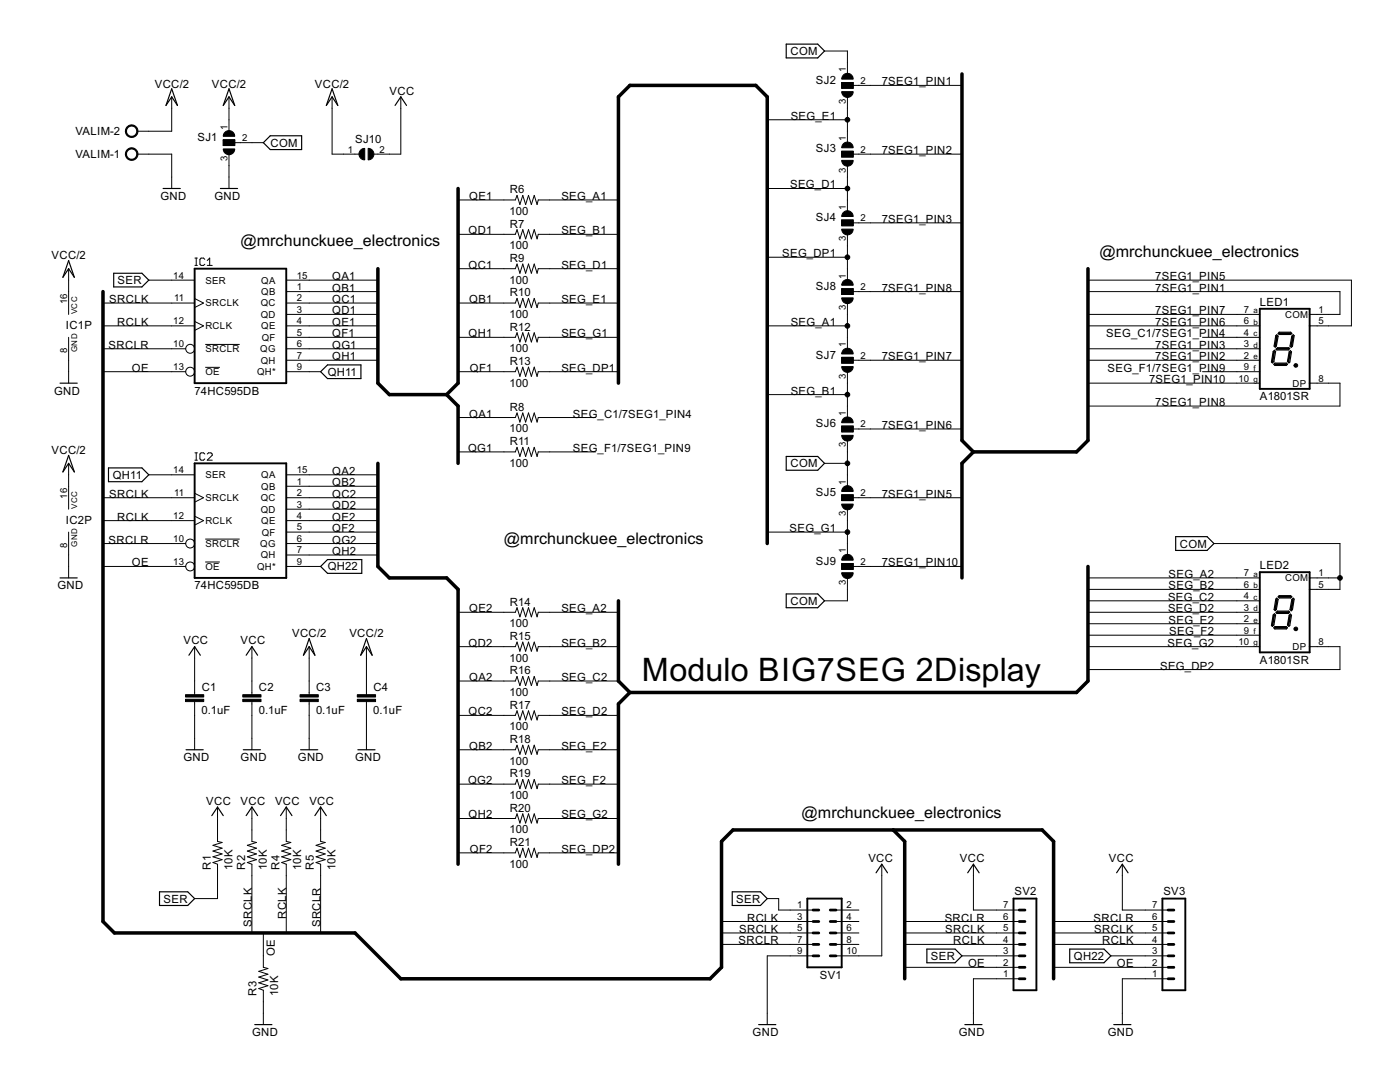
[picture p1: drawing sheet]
<svg xmlns="http://www.w3.org/2000/svg" width="279mm" height="216mm" viewBox="0 0 279 216" stroke-linecap="round" stroke-linejoin="round" font-family="sans-serif">
<g fill="none" stroke="#000" stroke-width=".2">
<path d="M34.3 19.3v6.9h-6.9M45.7 19.3v6.9M66.3 19.3v11.5h5.3M80 19.3v11.5h-5.4M164.5 10.2h4.6v4.6M168 16.5h2.3v1.1h-2.3zM169.1 19.3v9.2M170.3 17h21.7M27.4 30.8h6.9v6.8M44.6 27.9h2.2v1.1h-2.2zM45.7 30.8v6.8M46.8 28.5h5.8"/>
<path d="M91.4 39.9h11.4l.4-.9 .6 1.8 .5-1.8 .6 1.8 .6-1.8 .5 1.8 .6-1.8 .6 1.8 .2-.9h16M153.1 37.6h16M153.1 23.9h16M168 30.2h2.3v1.1h-2.3zM169.1 33v9.2M170.3 30.8h21.7M13.7 53.6v9.1M29.7 55.9h9.1M38.8 59.6l1.8 .9-1.8 .9M38.9 53h.5M38.9 51.5h.5M39.2 51.5v1.5"/>
<path d="M40.9 51.8l-.3-.3h-.5l-.2 .3v.9l.2 .3h.5l.3-.3M41.4 53h1M41.4 52l.4-.5v1.5M57.1 58.2h18.3M57.1 55.9h18.3M91.4 46.8h11.4l.4-1 .6 1.9 .5-1.9 .6 1.9 .6-1.9 .5 1.9 .6-1.9 .6 1.9 .2-.9h16M91.4 53.6h11.4l.4-.9 .6 1.8 .5-1.8 .6 1.8 .6-1.8 .5 1.8 .6-1.8 .6 1.8 .2-.9h16M153.1 51.3h16M168 43.9h2.3v1.1h-2.3zM168 57.6h2.3v1.2h-2.3zM169.1 46.8v9.1M170.3 58.2h21.7"/>
<path d="M170.3 44.5h21.7M217.1 58.2h50.3v4.5h-6M217.1 55.9h52.6v9.1h-8.3M13.7 67.3v9.2M20.6 65h18.2M20.6 74.2h16.5M20.6 69.6h16.5M20.6 60.5h18.2M38.8 64.1l1.8 .9-1.8 .9M41 68.7h6.8M41 73.3h2.9M57.1 62.7h18.3"/>
<path d="M57.1 65h18.3M57.1 74.2h6.9M57.1 69.6h18.3M57.1 67.3h18.3M57.1 71.9h18.3M57.1 60.5h18.3M91.4 74.2h11.4l.4-.9 .6 1.8 .5-1.8 .6 1.8 .6-1.8 .5 1.8 .6-1.8 .6 1.8 .2-.9h16M91.4 67.3h11.4l.4-.9 .6 1.8 .5-1.8 .6 1.8 .6-1.8 .5 1.8 .6-1.8 .6 1.8 .2-.9h16M91.4 60.5h11.4l.4-1 .6 1.9 .5-1.9 .6 1.9 .6-1.9 .5 1.9 .6-1.9 .6 1.9 .2-.9h16M153.1 65h16M153.1 78.7h16M168 71.3h2.3v1.2h-2.3z"/>
<path d="M169.1 60.5v9.1M169.1 74.2v9.1M170.3 71.9h21.7M217.1 62.7h34.3M217.1 65h34.3M217.1 76.5h34.3M217.1 69.6h34.3M217.1 71.9h34.3M240 74.2h11.4M240 67.3h11.4M261.4 76.5h6v4.5h-50.3M13.7 92.5v9.1"/>
<path d="M20.6 99.3h18.2M29.7 94.7h9.1M38.8 98.4l1.8 .9-1.8 .9M38.9 91.8h.5M38.9 90.4h.5M39.2 90.4v1.4M40.9 90.6l-.3-.2h-.5l-.2 .2v1l.2 .2h.5l.3-.2M41.4 90.6l.2-.2h.5l.3 .2v.2l-1 1h1M57.1 97h18.3M57.1 99.3h18.3M57.1 94.7h18.3M91.4 83.3h11.4l.4-.9 .6 1.8 .5-1.8 .6 1.8 .6-1.8 .5 1.8 .6-1.8 .6 1.8 .2-.9h11.5"/>
<path d="M91.4 90.2h11.4l.4-.9 .6 1.8 .5-1.8 .6 1.8 .6-1.8 .5 1.8 .6-1.8 .6 1.8 .2-.9h11.5M164.5 92.5h4.6M168 85h2.3v1.2h-2.3zM168 98.7h2.3v1.2h-2.3zM169.1 87.9v9.1M170.3 99.3h21.7M170.3 85.6h21.7M13.7 106.2v9.1M20.6 103.9h18.2M20.6 108.5h16.5M20.6 113h16.5M38.8 103l1.8 .9-1.8 .9"/>
<path d="M41 107.6h6.8M41 112.1h2.9M57.1 101.6h18.3M57.1 103.9h18.3M57.1 106.2h18.3M57.1 108.5h18.3M57.1 110.7h18.3M57.1 113h6.9M153.1 106.2h16M168 112.5h2.3v1.1h-2.3zM169.1 115.3v4.6h-4.6M169.1 101.6v9.1"/>
<path d="M170.3 113h21.7M217.1 115.3h34.3M217.1 117.6h34.3M217.1 119.9h34.3M242.3 108.5h25.1v9.1h-6M261.4 115.3h6M38.8 129v9.6M38.8 140v9.6M50.3 129v9.6M50.3 140v9.6M61.7 129v9.6M61.7 140v9.6"/>
<path d="M73.1 129v9.6M73.1 140v9.6M91.4 129h11.4l.4-.9 .6 1.8 .5-1.8 .6 1.8 .6-1.8 .5 1.8 .6-1.8 .6 1.8 .2-.9h16M91.4 122.2h11.4l.4-.9 .6 1.8 .5-1.8 .6 1.8 .6-1.8 .5 1.8 .6-1.8 .6 1.8 .2-.9h16M91.4 135.9h11.4l.4-.9 .6 1.8 .5-1.8 .6 1.8 .6-1.8 .5 1.8 .6-1.8 .6 1.8 .2-.9h16M217.1 129h34.3M217.1 126.7h34.3M217.1 122.2h34.3M217.1 124.5h34.3M261.4 129h6v4.6h-50.3M91.4 142.7h11.4l.4-.9 .6 1.9 .5-1.9 .6 1.9 .6-1.9 .5 1.9 .6-1.9 .6 1.9 .2-1h16M91.4 149.6h11.4l.4-.9 .6 1.8 .5-1.8 .6 1.8 .6-1.8 .5 1.8 .6-1.8 .6 1.8 .2-.9h16"/>
<path d="M91.4 156.5h11.4l.4-1 .6 1.9 .5-1.9 .6 1.9 .6-1.9 .5 1.9 .6-1.9 .6 1.9 .2-.9h16M43.4 161v6.9l.9 .2-1.8 .6 1.8 .5-1.8 .6 1.8 .6-1.8 .6 1.8 .5-1.8 .6 .9 .3v6.9h-4.6M50.3 161v6.9l.9 .2-1.8 .6 1.8 .5-1.8 .6 1.8 .6-1.8 .6 1.8 .5-1.8 .6 .9 .3v13.8M57.1 161v6.9l.9 .2-1.8 .6 1.8 .5-1.8 .6 1.8 .6-1.8 .6 1.8 .5-1.8 .6 .9 .3v13.8M64 161v6.9l.9 .2-1.8 .6 1.8 .5-1.8 .6 1.8 .6-1.8 .6 1.8 .5-1.8 .6 .9 .3v13.8M91.4 163.3h11.4l.4-.9 .6 1.8 .5-1.8 .6 1.8 .6-1.8 .5 1.8 .6-1.8 .6 1.8 .2-.9h16M91.4 170.2h11.4l.4-1 .6 1.9 .5-1.9 .6 1.9 .6-1.9 .5 1.9 .6-1.9 .6 1.9 .2-.9h16M153.1 179.3h2.3v2.3h6.9M176 172.4v18.3h-9.2M194.3 172.4v9.2h9.1M224 172.4v9.2h9.1M52.6 186.2v6.8l.9 .3-1.9 .5 1.9 .6-1.9 .6 1.9 .5-1.9 .6 1.9 .6-1.9 .6 1 .3v6.8"/>
<path d="M144 183.9h18.3M144 186.2h18.3M144 188.4h18.3M162.3 190.7h-9.2v13.7M166.8 181.6h4.6M166.8 183.9h4.6M166.8 186.2h4.6M166.8 188.4h4.6M180.6 183.9h22.8M180.6 186.2h22.8M180.6 188.4h22.8M180.6 193h22.8"/>
<path d="M192 190.7h11.4M203.4 195.3h-9.1v9.1M210.3 183.9h22.8M210.3 186.2h22.8M210.3 188.4h22.8M210.3 193h22.8M221.7 190.7h11.4M233.1 195.3h-9.1v9.1"/>
<circle cx="38" cy="69.6" r=".89"/>
<circle cx="38" cy="74.2" r=".89"/>
<circle cx="38" cy="113" r=".89"/>
<circle cx="38" cy="108.5" r=".89"/>
</g>
<g fill="none" stroke="#000" stroke-width=".23">
<path d="M34.3 17.7l1.1 3.3-1.1-1.7-1.2 1.7zM45.7 17.7l1.1 3.3-1.1-1.7-1.1 1.7zM66.3 17.7l1.1 3.3-1.1-1.7-1.2 1.7zM156.9 8.8h6.3l1.3 1.4-1.3 1.4h-6.3zM32.6 37.6h3.4M44 37.6h3.4M52.6 28.5l1.3-1.4h6.3v2.7h-6.3zM78.8 21l1.2-1.7 1.1 1.7M13.7 52l1.1 3.3-1.1-1.7-1.1 1.7zM22.7 54.5h5.6l1.4 1.4-1.4 1.4h-5.6zM12 76.5h3.4M64 74.2l1.4-1.4h6.6v2.7h-6.6z"/>
<path d="M254.3 69.9l.3 .2-.4 2-.3 .3-.2-.2 .4-2.1zM254.4 72.5h2.3l.2 .2-.2 .2h-2.3l-.2-.2zM254.6 67l.2-.2 .3 .3-.4 2-.2 .2-.2-.2zM254.7 69.7l.3-.3h2.2l.2 .2-.3 .2h-2.3zM255.3 66.3h2.3l.2 .2-.2 .2h-2.3l-.2-.2zM257.3 70.2l.2-.2 .2 .2-.3 2-.2 .2-.3-.3zM257.8 67.1l.3-.3 .2 .2-.4 2.1-.2 .2-.2-.2zM13.7 90.9l1.1 3.3-1.1-1.7-1.1 1.7zM21.7 93.4h6.6l1.4 1.3-1.4 1.4h-6.6zM156.9 91.1h6.3l1.3 1.4-1.3 1.3h-6.3zM12 115.3h3.4M65.4 111.7h6.8v2.7h-6.8l-1.4-1.4z"/>
<path d="M156.9 118.5h6.3l1.3 1.4-1.3 1.4h-6.3zM234.6 107.1h6.3l1.4 1.4-1.4 1.3h-6.3zM254.8 119.4l.3 .2-.4 2-.2 .3-.2-.3 .3-2.1zM255.3 118.9h2.3l.2 .2-.2 .2h-2.3l-.2-.2zM257.8 119.6l.3-.2 .2 .1-.4 2.1-.2 .3-.2-.3zM37.7 130.7l1.1-1.7 1.2 1.7M49.1 130.7l1.2-1.7 1.1 1.7M61.7 127.4l1.1 3.3-1.1-1.7-1.1 1.7zM73.1 127.4l1.2 3.3-1.2-1.7-1.1 1.7zM254.1 122.7l.2-.2 .3 .2-.4 2-.3 .3-.2-.2zM254.4 125h2.3l.2 .3-.2 .2h-2.3l-.2-.2zM254.7 122.2l.3-.3h2.2l.2 .2-.3 .3h-2.3z"/>
<path d="M257.3 122.8l.2-.3 .2 .3-.3 2-.2 .2-.3-.3zM37.1 149.6h3.5M48.6 149.6h3.4M60 149.6h3.4M71.4 149.6h3.4M31.8 177.9h5.7l1.3 1.4-1.3 1.4h-5.7zM42.3 162.8l1.1-1.8 1.2 1.8M49.1 162.8l1.2-1.8 1.1 1.8M56 162.8l1.1-1.8 1.2 1.8M62.8 162.8l1.2-1.8 1.1 1.8M146.1 177.9h5.7l1.3 1.4-1.3 1.4h-5.7zM174.8 174.2l1.2-1.8 1.1 1.8"/>
<path d="M193.1 174.2l1.2-1.8 1.1 1.8M222.8 174.2l1.2-1.8 1.1 1.8M185 189.4h5.6l1.4 1.3-1.4 1.4h-5.6zM213.5 189.4h6.8l1.4 1.3-1.4 1.4h-6.8zM50.8 204.4h3.5M151.4 204.4h3.4M192.6 204.4h3.4M222.3 204.4h3.4"/>
</g>
<path d="M258.5 72.9h.2M258.5 125.5h.2" fill="none" stroke="#000" stroke-width=".28"/>
<g fill="none" stroke="#000" stroke-width=".38">
<path d="M38.8 53.6h18.3v22.9h-18.3zM251.4 61.6h10v16h-10zM254.3 70.2l-.4 2M254.5 72.7h2.2M254.8 67.1l-.3 1.9M254.8 69.6h2.3M255.3 66.5h2.3M257.5 70.3l-.4 1.8M258 67.1l-.3 1.9M38.8 92.5h18.3v22.8h-18.3zM251.4 114.2h10v16h-10zM254.8 119.7l-.3 1.9"/>
<path d="M255.3 119.1h2.3M258 119.7l-.3 1.9M254.3 122.7l-.4 2.1M254.5 125.3h2.2M254.8 122.2h2.3M257.5 122.9l-.4 1.8M161.1 179.3h6.9v13.7h-6.9zM202.3 179.3h4.5v18.3h-4.5zM232 179.3h4.6v18.3h-4.6z"/>
</g>
<g fill="#000" stroke="#000" stroke-width=".2">
<path d="M168 18.3h2.3a1.14 1.14 0 0 1-1.2 1.2 1.14 1.14 0 0 1-1.1-1.2z" fill-rule="evenodd"/>
<path d="M168.4 14.9a1.13 1.13 0 0 1 1.2-.2 1.13 1.13 0 0 1 .7 1.1h-2.3z" fill-rule="evenodd"/>
<path d="M25.4 29.9a1.26 1.26 0 0 1 2 .2 1.26 1.26 0 0 1-.8 1.9 1.26 1.26 0 0 1-1.6-1.2h.3a1.03 1.03 0 0 1 1.5-.9 1.03 1.03 0 0 1 .1 1.7 1.03 1.03 0 0 1-1.6-.6v-.2h-.3z" fill-rule="evenodd"/>
<path d="M25.4 25.3a1.26 1.26 0 0 1 2 .2 1.26 1.26 0 0 1-.8 1.9 1.26 1.26 0 0 1-1.6-1.2h.3a1.03 1.03 0 0 1 1.5-.9 1.03 1.03 0 0 1 .1 1.7 1.03 1.03 0 0 1-1.6-.6v-.2h-.3z" fill-rule="evenodd"/>
<path d="M44.6 29.7h2.2a1.14 1.14 0 0 1-1.1 1.2 1.14 1.14 0 0 1-1.1-1.2z" fill-rule="evenodd"/>
<path d="M44.9 26.4a1.14 1.14 0 0 1 1.3-.2 1.14 1.14 0 0 1 .6 1h-2.2v-.4z" fill-rule="evenodd"/>
<path d="M71.9 30l.5-.3 .4-.1v2.3a1.15 1.15 0 0 1-1.1-.7 1.15 1.15 0 0 1 .2-1.2z" fill-rule="evenodd"/>
<path d="M73.5 29.6a1.14 1.14 0 0 1 1.1 1.2 1.14 1.14 0 0 1-1.1 1.1z" fill-rule="evenodd"/>
<path d="M168 32h2.3a1.14 1.14 0 0 1-1.2 1.2 1.14 1.14 0 0 1-1.1-1.2z" fill-rule="evenodd"/>
<path d="M168.4 28.6a1.13 1.13 0 0 1 1.2-.2 1.13 1.13 0 0 1 .7 1.1h-2.3z" fill-rule="evenodd"/>
<path d="M168 45.7h2.3a1.14 1.14 0 0 1-1.2 1.2 1.14 1.14 0 0 1-1.1-1.2z" fill-rule="evenodd"/>
<path d="M168.4 42.4a1.13 1.13 0 0 1 1.2-.3 1.13 1.13 0 0 1 .7 1.1h-2.3z" fill-rule="evenodd"/>
<path d="M168 59.4h2.3a1.14 1.14 0 0 1-1.2 1.2 1.14 1.14 0 0 1-1.1-1.2z" fill-rule="evenodd"/>
<path d="M168.4 56a1.14 1.14 0 0 1 1.2-.1 1.14 1.14 0 0 1 .7 1h-2.3z" fill-rule="evenodd"/>
<path d="M168 73.2h2.3a1.14 1.14 0 0 1-1.2 1.1 1.14 1.14 0 0 1-1.1-1.1z" fill-rule="evenodd"/>
<path d="M168.4 69.8a1.14 1.14 0 0 1 1.2-.2 1.14 1.14 0 0 1 .7 1h-2.3z" fill-rule="evenodd"/>
<path d="M258.3 72.7a.38 .38 0 0 1 .4-.1 .38 .38 0 0 1 .3 .2 .38 .38 0 0 1-.5 .5l-.2-.4h.4l-.1 .1-.3-.1z" fill-rule="evenodd"/>
<path d="M168.4 97.2a1.14 1.14 0 0 1 1.2-.2 1.14 1.14 0 0 1 .7 1.1h-2.3z" fill-rule="evenodd"/>
<path d="M168 86.9h2.3a1.14 1.14 0 0 1-1.2 1.1 1.14 1.14 0 0 1-1.1-1.1z" fill-rule="evenodd"/>
<path d="M168.4 83.5a1.14 1.14 0 0 1 1.2-.2 1.14 1.14 0 0 1 .7 1h-2.3z" fill-rule="evenodd"/>
<path d="M168 100.6h2.3a1.14 1.14 0 0 1-1.2 1.1 1.14 1.14 0 0 1-1.1-1.1z" fill-rule="evenodd"/>
<path d="M168 114.3h2.3a1.14 1.14 0 0 1-1.2 1.1 1.14 1.14 0 0 1-1.1-1.1z" fill-rule="evenodd"/>
<path d="M168.4 110.9a1.13 1.13 0 0 1 1.2-.2 1.13 1.13 0 0 1 .7 1.1h-2.3z" fill-rule="evenodd"/>
<path d="M258.3 125.3l.4-.2 .1 .1 .2 .2-.2 .4a.37 .37 0 0 1-.5-.3l.3-.1 .1 .1h-.4z" fill-rule="evenodd"/>
<circle cx="169.1" cy="37.6" r=".47"/>
<circle cx="169.1" cy="23.9" r=".47"/>
<circle cx="169.1" cy="51.3" r=".47"/>
<circle cx="169.1" cy="78.7" r=".47"/>
<circle cx="169.1" cy="65" r=".47"/>
<circle cx="169.1" cy="92.5" r=".47"/>
<circle cx="169.1" cy="106.2" r=".47"/>
<circle cx="267.4" cy="115.3" r=".47"/>
</g>
<g fill="#000" stroke="#000" stroke-width=".2">
<path d="M168 16.5h2.3v1.1h-2.3zM44.6 27.9h2.2v1.1h-2.2zM168 30.2h2.3v1.1h-2.3zM168 43.9h2.3v1.1h-2.3zM168 57.6h2.3v1.2h-2.3zM168 71.3h2.3v1.2h-2.3zM168 98.7h2.3v1.2h-2.3zM168 85h2.3v1.2h-2.3zM168 112.5h2.3v1.1h-2.3zM37 139.5h3.7v.5h-3.7zM37 138.6h3.7v.5h-3.7zM48.5 139.5h3.6v.5h-3.6z"/>
<path d="M48.5 138.6h3.6v.5h-3.6zM59.9 139.5h3.6v.5h-3.6zM59.9 138.6h3.6v.5h-3.6zM71.3 139.5h3.7v.5h-3.7zM71.3 138.6h3.7v.5h-3.7z"/>
</g>
<g fill="none" stroke="#000" stroke-width=".55">
<path d="M162.3 190.7h1.1M162.3 188.4h1.1M162.3 186.2h1.1M162.3 183.9h1.1M162.3 181.6h1.1M165.7 190.7h1.1M165.7 188.4h1.1M165.7 186.2h1.1M165.7 183.9h1.1M165.7 181.6h1.1M203.4 190.7h1.2M203.4 188.4h1.2"/>
<path d="M203.4 186.2h1.2M203.4 183.9h1.2M203.4 181.6h1.2M203.4 193h1.2M203.4 195.3h1.2M233.1 190.7h1.2M233.1 188.4h1.2M233.1 186.2h1.2M233.1 183.9h1.2M233.1 181.6h1.2M233.1 193h1.2M233.1 195.3h1.2"/>
</g>
<g fill="none" stroke="#000" stroke-width=".7">
<path d="M192 14.8v73.1l2.3 2.3M91.4 37.6v38.9l-2.3 2.2M20.6 58.2v125.7l2.2 2.3h48l9.2 9.1h61.7l2.3-2.3v-25.1l2.3-2.3h61.7l2.3 2.3v27.4M75.4 53.6v22.9l2.3 2.2h11.4M217.1 53.6v34.3l-2.3 2.3h-20.5M89.1 78.7l2.3 2.3v11.5M123.4 76.5v-57.2l2.3-2.3h25.1l2.3 2.3v89.2M75.4 92.5v20.5l2.3 2.3h11.4l2.3 2.3v54.8M194.3 90.2l-2.3 2.3v22.8M123.4 119.9v16l2.3 2.3M217.1 113v22.9l-2.3 2.3h-89.1M125.7 138.2l-2.3 2.3v31.9"/>
<path d="M178.3 165.6l2.3 2.3v27.4"/>
</g>
<text font-size="7.2" x="128.1" y="135.9">Modulo BIG7SEG 2Display</text>
<g font-size="3.6">
<text x="48" y="49">@mrchunckuee_electronics</text>
<text x="219.4" y="51.3">@mrchunckuee_electronics</text>
<text x="100.6" y="108.5">@mrchunckuee_electronics</text>
<text x="160" y="163.3">@mrchunckuee_electronics</text>
</g>
<g font-size="2.5">
<text x="157.8" y="11">COM</text>
<text x="30.9" y="17.5">VCC/2</text>
<text x="42.3" y="17.5">VCC/2</text>
<text x="62.9" y="17.5">VCC/2</text>
<text x="162.8" y="16.7">SJ2</text>
<text x="176" y="17">7SEG1_PIN1</text>
<text x="77.7" y="18.9">VCC</text>
<text x="157.8" y="23.9">SEG_E1</text>
<text x="15.1" y="27">VALIM-2</text>
<text x="39.4" y="28.1">SJ1</text>
<text x="54" y="29.3">COM</text>
<text x="70.9" y="28.5">SJ10</text>
<text x="15.1" y="31.6">VALIM-1</text>
<text x="162.8" y="30.4">SJ3</text>
<text x="176" y="30.8">7SEG1_PIN2</text>
<text x="32" y="39.9">GND</text>
<text x="42.8" y="39.9">GND</text>
<text x="93.7" y="39.9">QE1</text>
<text x="101.7" y="38.5">R6</text>
<text x="112" y="39.9">SEG_A1</text>
<text x="157.7" y="37.6">SEG_D1</text>
<text x="93.5" y="46.7">QD1</text>
<text x="101.7" y="42.9">100</text>
<text x="101.7" y="45.4">R7</text>
<text x="112" y="46.7">SEG_B1</text>
<text x="162.8" y="44.1">SJ4</text>
<text x="176" y="44.5">7SEG1_PIN3</text>
<text x="10.3" y="51.8">VCC/2</text>
<text x="93.5" y="53.6">QC1</text>
<text x="101.7" y="49.7">100</text>
<text x="101.7" y="52.3">R9</text>
<text x="112" y="53.6">SEG_D1</text>
<text x="156.1" y="51.3">SEG_DP1</text>
<text x="23.5" y="56.7">SER</text>
<text x="66.3" y="55.9">QA1</text>
<text x="66.3" y="58.2">QB1</text>
<text x="101.7" y="56.6">100</text>
<text x="101.7" y="59.1">R10</text>
<text x="162.8" y="57.8">SJ8</text>
<text x="176" y="58.2">7SEG1_PIN8</text>
<text x="230.6" y="58.2">7SEG1_PIN1</text>
<text x="230.6" y="55.9">7SEG1_PIN5</text>
<text x="13.2" y="65.6">IC1P</text>
<text x="21.8" y="60.5">SRCLK</text>
<text x="23.4" y="65">RCLK</text>
<text x="66.3" y="60.5">QC1</text>
<text x="66.3" y="62.7">QD1</text>
<text x="66.3" y="65">QE1</text>
<text x="93.7" y="60.5">QB1</text>
<text x="101.7" y="63.4">100</text>
<text x="101.7" y="66">R12</text>
<text x="112" y="60.5">SEG_E1</text>
<text x="157.8" y="65">SEG_A1</text>
<text x="230.6" y="62.7">7SEG1_PIN7</text>
<text x="230.6" y="65">7SEG1_PIN6</text>
<text x="251.5" y="61">LED1</text>
<text x="21.7" y="69.6">SRCLR</text>
<text x="66.3" y="67.3">QF1</text>
<text x="66.3" y="69.6">QG1</text>
<text x="66.3" y="71.9">QH1</text>
<text x="93.5" y="67.3">QH1</text>
<text x="101.7" y="70.3">100</text>
<text x="112" y="67.3">SEG_G1</text>
<text x="162.8" y="71.5">SJ7</text>
<text x="176" y="71.9">7SEG1_PIN7</text>
<text x="220.8" y="67.3">SEG_C1/7SEG1_PIN4</text>
<text x="230.6" y="69.6">7SEG1_PIN3</text>
<text x="230.6" y="71.9">7SEG1_PIN2</text>
<text x="26.3" y="74.2">OE</text>
<text x="65.4" y="75">QH11</text>
<text x="93.8" y="74.2">QF1</text>
<text x="101.7" y="77.1">100</text>
<text x="101.7" y="72.8">R13</text>
<text x="112" y="74.2">SEG_DP1</text>
<text x="221" y="74.2">SEG_F1/7SEG1_PIN9</text>
<text x="229.3" y="76.5">7SEG1_PIN10</text>
<text x="10.8" y="78.7">GND</text>
<text x="38.8" y="78.7">74HC595DB</text>
<text x="93.7" y="83.3">QA1</text>
<text x="101.7" y="82">R8</text>
<text x="114.3" y="83.3">SEG_C1/7SEG1_PIN4</text>
<text x="157.8" y="78.7">SEG_B1</text>
<text x="230.6" y="81">7SEG1_PIN8</text>
<text x="251.5" y="79.9">A1801SR</text>
<text x="101.7" y="86.3">100</text>
<text x="101.7" y="88.8">R11</text>
<text x="162.8" y="85.3">SJ6</text>
<text x="176" y="85.6">7SEG1_PIN6</text>
<text x="10.3" y="90.6">VCC/2</text>
<text x="22.5" y="95.6">QH11</text>
<text x="66.3" y="94.7">QA2</text>
<text x="93.4" y="90.2">QG1</text>
<text x="101.7" y="93.1">100</text>
<text x="114.3" y="90.2">SEG_F1/7SEG1_PIN9</text>
<text x="157.8" y="93.3">COM</text>
<text x="21.8" y="99.3">SRCLK</text>
<text x="66.3" y="101.6">QD2</text>
<text x="66.3" y="99.3">QC2</text>
<text x="66.3" y="97">QB2</text>
<text x="162.8" y="99">SJ5</text>
<text x="176" y="99.3">7SEG1_PIN5</text>
<text x="13.2" y="104.5">IC2P</text>
<text x="23.4" y="103.9">RCLK</text>
<text x="66.3" y="106.2">QF2</text>
<text x="66.3" y="103.9">QE2</text>
<text x="157.6" y="106.2">SEG_G1</text>
<text x="21.7" y="108.5">SRCLR</text>
<text x="26.3" y="113">OE</text>
<text x="65.4" y="113.8">QH22</text>
<text x="66.3" y="110.7">QH2</text>
<text x="66.3" y="108.5">QG2</text>
<text x="162.8" y="112.7">SJ9</text>
<text x="176" y="113">7SEG1_PIN10</text>
<text x="235.5" y="109.3">COM</text>
<text x="251.5" y="113.6">LED2</text>
<text x="11.5" y="117.6">GND</text>
<text x="38.8" y="117.6">74HC595DB</text>
<text x="233.1" y="119.9">SEG_C2</text>
<text x="233.2" y="115.3">SEG_A2</text>
<text x="233.2" y="117.6">SEG_B2</text>
<text x="93.7" y="122.2">QE2</text>
<text x="101.7" y="125.1">100</text>
<text x="101.7" y="120.8">R14</text>
<text x="112" y="122.2">SEG_A2</text>
<text x="157.8" y="120.7">COM</text>
<text x="233.1" y="122.2">SEG_D2</text>
<text x="233.2" y="124.5">SEG_E2</text>
<text x="36.6" y="128.6">VCC</text>
<text x="48" y="128.6">VCC</text>
<text x="58.3" y="127.2">VCC/2</text>
<text x="69.7" y="127.2">VCC/2</text>
<text x="93.5" y="129">QD2</text>
<text x="101.7" y="127.7">R15</text>
<text x="112" y="129">SEG_B2</text>
<text x="233" y="129">SEG_G2</text>
<text x="233.4" y="126.7">SEG_F2</text>
<text x="40.3" y="137.8">C1</text>
<text x="51.7" y="137.8">C2</text>
<text x="63.1" y="137.8">C3</text>
<text x="74.5" y="137.8">C4</text>
<text x="93.7" y="135.9">QA2</text>
<text x="101.7" y="132">100</text>
<text x="101.7" y="134.5">R16</text>
<text x="112" y="135.9">SEG_C2</text>
<text x="231.5" y="133.6">SEG_DP2</text>
<text x="251.5" y="132.5">A1801SR</text>
<text x="40.2" y="142.4">0.1uF</text>
<text x="51.6" y="142.4">0.1uF</text>
<text x="63.1" y="142.4">0.1uF</text>
<text x="74.5" y="142.4">0.1uF</text>
<text x="93.5" y="142.7">QC2</text>
<text x="101.7" y="138.9">100</text>
<text x="101.7" y="141.4">R17</text>
<text x="112" y="142.7">SEG_D2</text>
<text x="93.7" y="149.6">QB2</text>
<text x="101.7" y="145.7">100</text>
<text x="101.7" y="148.3">R18</text>
<text x="112" y="149.6">SEG_E2</text>
<text x="36.6" y="151.9">GND</text>
<text x="48" y="151.9">GND</text>
<text x="59.5" y="151.9">GND</text>
<text x="70.9" y="151.9">GND</text>
<text x="101.7" y="152.6">100</text>
<text x="101.7" y="155.1">R19</text>
<text x="41.2" y="160.6">VCC</text>
<text x="48" y="160.6">VCC</text>
<text x="54.9" y="160.6">VCC</text>
<text x="61.7" y="160.6">VCC</text>
<text x="93.4" y="156.5">QG2</text>
<text x="101.7" y="159.4">100</text>
<text x="101.7" y="162">R20</text>
<text x="112" y="156.5">SEG_F2</text>
<text x="93.5" y="163.3">QH2</text>
<text x="101.7" y="166.3">100</text>
<text x="112" y="163.3">SEG_G2</text>
<text x="42.1" y="173.6" transform="rotate(-90 42.1 173.6)">R1</text>
<text x="46.4" y="173.6" transform="rotate(-90 46.4 173.6)">10K</text>
<text x="48.9" y="173.6" transform="rotate(-90 48.9 173.6)">R2</text>
<text x="53.2" y="173.6" transform="rotate(-90 53.2 173.6)">10K</text>
<text x="55.8" y="173.6" transform="rotate(-90 55.8 173.6)">R4</text>
<text x="60.1" y="173.6" transform="rotate(-90 60.1 173.6)">10K</text>
<text x="62.6" y="173.6" transform="rotate(-90 62.6 173.6)">R5</text>
<text x="67" y="173.6" transform="rotate(-90 67 173.6)">10K</text>
<text x="93.8" y="170.2">QF2</text>
<text x="101.7" y="173.1">100</text>
<text x="101.7" y="168.8">R21</text>
<text x="112" y="170.2">SEG_DP2</text>
<text x="173.3" y="172">VCC</text>
<text x="191.6" y="172">VCC</text>
<text x="221.3" y="172">VCC</text>
<text x="202.5" y="178.6">SV2</text>
<text x="232.2" y="178.6">SV3</text>
<text x="32.6" y="180.1">SER</text>
<text x="50.3" y="184.9" transform="rotate(-90 50.3 184.9)">SRCLK</text>
<text x="57.1" y="183.3" transform="rotate(-90 57.1 183.3)">RCLK</text>
<text x="64" y="185.1" transform="rotate(-90 64 185.1)">SRCLR</text>
<text x="146.9" y="180.1">SER</text>
<text x="149.1" y="183.9">RCLK</text>
<text x="188.5" y="183.9">SRCLR</text>
<text x="218.2" y="183.9">SRCLR</text>
<text x="54.8" y="190.7" transform="rotate(-90 54.8 190.7)">OE</text>
<text x="147.4" y="188.5">SRCLR</text>
<text x="147.5" y="186.2">SRCLK</text>
<text x="185.8" y="191.5">SER</text>
<text x="188.7" y="186.2">SRCLK</text>
<text x="190.2" y="188.5">RCLK</text>
<text x="214.3" y="191.5">QH22</text>
<text x="218.4" y="186.2">SRCLK</text>
<text x="220" y="188.5">RCLK</text>
<text x="163.6" y="195.3">SV1</text>
<text x="193.2" y="193">OE</text>
<text x="222.9" y="193">OE</text>
<text x="51.2" y="198.7" transform="rotate(-90 51.2 198.7)">R3</text>
<text x="55.5" y="198.7" transform="rotate(-90 55.5 198.7)">10K</text>
<text x="50.3" y="206.7">GND</text>
<text x="150.2" y="206.7">GND</text>
<text x="191.3" y="206.7">GND</text>
<text x="221.1" y="206.7">GND</text>
</g>
<g font-size="2.1">
<text x="168.8" y="14.4" transform="rotate(-90 168.8 14.4)">1</text>
<text x="171.7" y="16.7">2</text>
<text x="168.8" y="20.7" transform="rotate(-90 168.8 20.7)">3</text>
<text x="45.4" y="25.9" transform="rotate(-90 45.4 25.9)">1</text>
<text x="48.3" y="28.1">2</text>
<text x="168.8" y="28.1" transform="rotate(-90 168.8 28.1)">1</text>
<text x="45.4" y="32.1" transform="rotate(-90 45.4 32.1)">3</text>
<text x="69.4" y="30.4">1</text>
<text x="75.7" y="30.4">2</text>
<text x="168.8" y="34.4" transform="rotate(-90 168.8 34.4)">3</text>
<text x="171.7" y="30.4">2</text>
<text x="168.8" y="41.9" transform="rotate(-90 168.8 41.9)">1</text>
<text x="171.7" y="44.1">2</text>
<text x="168.8" y="48.1" transform="rotate(-90 168.8 48.1)">3</text>
<text x="34.6" y="55.6">14</text>
<text x="41" y="56.6">SER</text>
<text x="52.1" y="58.9">QB</text>
<text x="52.1" y="56.6">QA</text>
<text x="59.2" y="57.9">1</text>
<text x="59.2" y="55.6">15</text>
<text x="168.8" y="55.6" transform="rotate(-90 168.8 55.6)">1</text>
<text x="171.7" y="57.9">2</text>
<text x="13.4" y="60.6" transform="rotate(-90 13.4 60.6)">16</text>
<text x="34.6" y="64.7">12</text>
<text x="34.7" y="60.1">11</text>
<text x="41" y="61.1">SRCLK</text>
<text x="41" y="65.7">RCLK</text>
<text x="52" y="61.2">QC</text>
<text x="52" y="63.4">QD</text>
<text x="52.1" y="65.7">QE</text>
<text x="59.2" y="60.1">2</text>
<text x="59.2" y="62.4">3</text>
<text x="59.2" y="64.7">4</text>
<text x="168.8" y="61.9" transform="rotate(-90 168.8 61.9)">3</text>
<text x="248.2" y="64.7">6</text>
<text x="248.2" y="62.4">7</text>
<text x="256.5" y="63.4">COM</text>
<text x="263.2" y="62.4">1</text>
<text x="263.2" y="64.7">5</text>
<text x="13.4" y="70.5" transform="rotate(-90 13.4 70.5)">8</text>
<text x="34.6" y="69.3">10</text>
<text x="41" y="70.3">SRCLR</text>
<text x="51.9" y="70.3">QG</text>
<text x="52.2" y="68">QF</text>
<text x="59.2" y="67">5</text>
<text x="59.2" y="69.3">6</text>
<text x="59.2" y="71.6">7</text>
<text x="168.8" y="69.3" transform="rotate(-90 168.8 69.3)">1</text>
<text x="171.7" y="71.6">2</text>
<text x="248.2" y="69.3">3</text>
<text x="248.2" y="67">4</text>
<text x="248.2" y="71.6">2</text>
<text x="34.6" y="73.9">13</text>
<text x="41" y="74.9">OE</text>
<text x="51.3" y="74.9">QH*</text>
<text x="52" y="72.6">QH</text>
<text x="59.2" y="73.9">9</text>
<text x="168.8" y="75.6" transform="rotate(-90 168.8 75.6)">3</text>
<text x="247.2" y="76.1">10</text>
<text x="248.2" y="73.9">9</text>
<text x="258" y="77.2">DP</text>
<text x="263.2" y="76.1">8</text>
<text x="168.8" y="83" transform="rotate(-90 168.8 83)">1</text>
<text x="168.8" y="89.3" transform="rotate(-90 168.8 89.3)">3</text>
<text x="171.7" y="85.3">2</text>
<text x="34.6" y="94.4">14</text>
<text x="41" y="95.4">SER</text>
<text x="52.1" y="95.4">QA</text>
<text x="59.2" y="94.4">15</text>
<text x="13.4" y="99.5" transform="rotate(-90 13.4 99.5)">16</text>
<text x="34.7" y="99">11</text>
<text x="41" y="100">SRCLK</text>
<text x="52" y="100">QC</text>
<text x="52.1" y="97.7">QB</text>
<text x="59.2" y="96.7">1</text>
<text x="59.2" y="99">2</text>
<text x="59.2" y="101.3">3</text>
<text x="168.8" y="96.7" transform="rotate(-90 168.8 96.7)">1</text>
<text x="171.7" y="99">2</text>
<text x="34.6" y="103.6">12</text>
<text x="41" y="104.6">RCLK</text>
<text x="52" y="102.3">QD</text>
<text x="52.1" y="104.6">QE</text>
<text x="52.2" y="106.9">QF</text>
<text x="59.2" y="103.6">4</text>
<text x="59.2" y="105.9">5</text>
<text x="168.8" y="103" transform="rotate(-90 168.8 103)">3</text>
<text x="13.4" y="109.4" transform="rotate(-90 13.4 109.4)">8</text>
<text x="34.6" y="108.1">10</text>
<text x="34.6" y="112.7">13</text>
<text x="41" y="109.1">SRCLR</text>
<text x="41" y="113.7">OE</text>
<text x="51.3" y="113.7">QH*</text>
<text x="51.9" y="109.1">QG</text>
<text x="52" y="111.4">QH</text>
<text x="59.2" y="108.1">6</text>
<text x="59.2" y="110.4">7</text>
<text x="59.2" y="112.7">9</text>
<text x="168.8" y="110.4" transform="rotate(-90 168.8 110.4)">1</text>
<text x="171.7" y="112.7">2</text>
<text x="168.8" y="116.7" transform="rotate(-90 168.8 116.7)">3</text>
<text x="248.2" y="117.3">6</text>
<text x="248.2" y="115">7</text>
<text x="248.2" y="119.6">4</text>
<text x="256.5" y="116">COM</text>
<text x="263.2" y="115">1</text>
<text x="263.2" y="117.3">5</text>
<text x="248.2" y="121.9">3</text>
<text x="248.2" y="124.1">2</text>
<text x="247.2" y="128.7">10</text>
<text x="248.2" y="126.4">9</text>
<text x="258" y="129.7">DP</text>
<text x="263.2" y="128.7">8</text>
<text x="159.1" y="181.3">1</text>
<text x="159.1" y="183.6">3</text>
<text x="159.1" y="185.8">5</text>
<text x="168.9" y="181.3">2</text>
<text x="168.9" y="183.6">4</text>
<text x="168.9" y="185.8">6</text>
<text x="200.2" y="185.8">5</text>
<text x="200.2" y="183.6">6</text>
<text x="200.2" y="181.3">7</text>
<text x="229.9" y="185.8">5</text>
<text x="229.9" y="183.6">6</text>
<text x="229.9" y="181.3">7</text>
<text x="159.1" y="188.1">7</text>
<text x="159.1" y="190.4">9</text>
<text x="168.9" y="188.1">8</text>
<text x="168.9" y="190.4">10</text>
<text x="200.2" y="190.4">3</text>
<text x="200.2" y="188.1">4</text>
<text x="229.9" y="190.4">3</text>
<text x="229.9" y="188.1">4</text>
<text x="200.2" y="195">1</text>
<text x="200.2" y="192.7">2</text>
<text x="229.9" y="195">1</text>
<text x="229.9" y="192.7">2</text>
</g>
<g font-size="1.8">
<text x="15.4" y="62.7" transform="rotate(-90 15.4 62.7)">VCC</text>
<text x="250.2" y="62.5">a</text>
<text x="250.2" y="64.8">b</text>
<text x="15.4" y="70.3" transform="rotate(-90 15.4 70.3)">GND</text>
<text x="250.2" y="67.1">c</text>
<text x="250.2" y="69.4">d</text>
<text x="250.2" y="71.7">e</text>
<text x="250.2" y="73.9">f</text>
<text x="250.2" y="76.2">g</text>
<text x="15.4" y="101.6" transform="rotate(-90 15.4 101.6)">VCC</text>
<text x="15.4" y="109.1" transform="rotate(-90 15.4 109.1)">GND</text>
<text x="250.2" y="115.1">a</text>
<text x="250.2" y="117.4">b</text>
<text x="250.2" y="119.7">c</text>
<text x="250.2" y="121.9">d</text>
<text x="250.2" y="124.2">e</text>
<text x="250.2" y="126.5">f</text>
<text x="250.2" y="128.8">g</text>
</g>
</svg>
